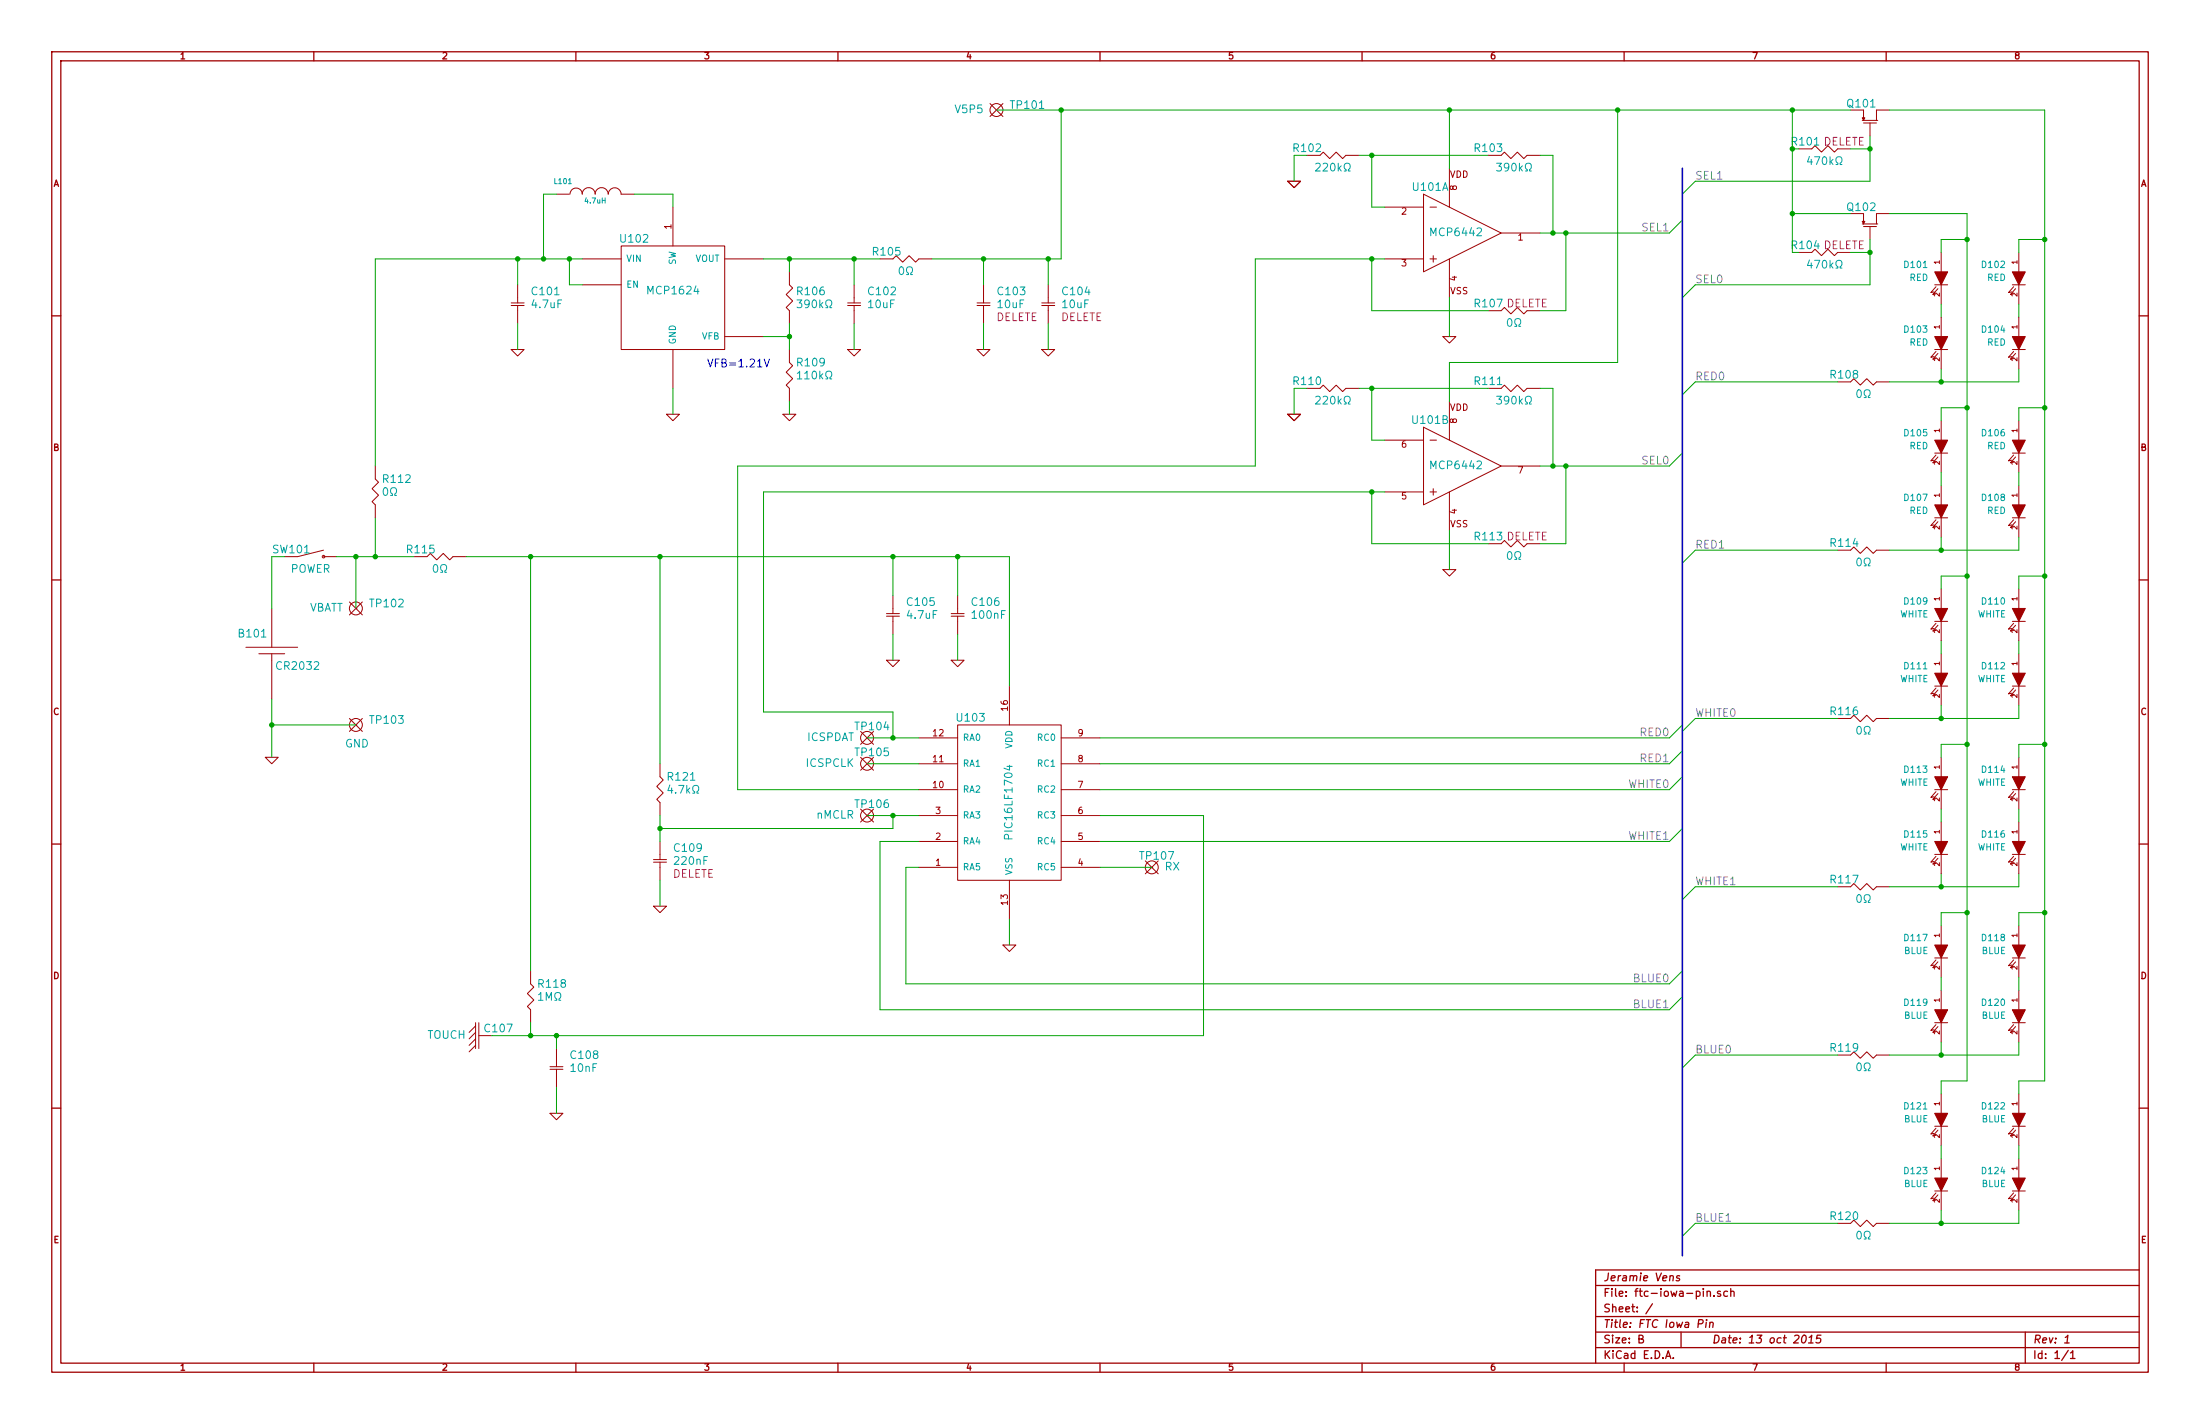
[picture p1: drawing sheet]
<svg xmlns="http://www.w3.org/2000/svg" width="432mm" height="279mm" viewBox="0 0 432 279" stroke-linecap="round" stroke-linejoin="round" font-family="sans-serif">
<g fill="none" stroke="#a00000" stroke-width=".25">
<path d="M10.2 10.2h411.4v259h-411.4zM11.9 11.9h408v255.6h-408zM61.6 10.2v1.7M113 10.2v1.7M164.5 10.2v1.7M215.9 10.2v1.7M267.3 10.2v1.7M318.8 10.2v1.7M370.2 10.2v1.7M10.2 62h1.7M419.9 62h1.7M10.2 113.8h1.7"/>
<path d="M419.9 113.8h1.7M10.2 165.6h1.7M419.9 165.6h1.7M10.2 217.4h1.7M419.9 217.4h1.7M313.2 252.2h106.7M313.2 258.3h106.7M324.3 255.8l-1.3 2M329.7 250.4l-.4-.1-.2 .3 .5 .3 .1 .2-.3 .2-.4-.1M333.3 259.7h.8l.2-.3-.1-.3-.2-.2h-.6l-.2 1.6M334.9 259.4l-.1 1.1M334.9 258.9v.2"/>
<path d="M335.1 253.5v-.1a.36 .36 0 0 1 .6 .2v.8M335.1 253.3v1.1M335.6 259.6l.3-.2 .3 .1v1M335.6 259.4l-.1 1.1M336.4 254.2v.2M337.7 253.4l-.4-.1-.2 .3 .1 .2 .5 .1v.4h-.6M339.1 253.4l-.5-.1-.3 .3 .1 .6 .2 .2 .5-.1M339.7 253.5l.1-.1a.36 .36 0 0 1 .6 .2v.8M339.7 252.8v1.6M419.9 249.2h-106.7v18.3M61.6 267.5v1.7M113 267.5v1.7"/>
<path d="M164.5 267.5v1.7M215.9 267.5v1.7M267.3 267.5v1.7M313.2 264.4h106.7M313.2 261.4h106.7M318.8 267.5v1.7M321.7 262.7l.7-.1 .1-.2-.1-.3-.7-.1v1.5h.6l.3-.3a.41 .41 0 0 0-.4-.5M326.9 266.5l.5-1.5 .5 1.5M327.1 266.1h.7M328.4 266.4v.1M329.9 261.4v3M353.9 262.1l.3-.1a.88 .88 0 0 1-.3 1.5 .97 .97 0 0 1 0-1.4z"/>
<path d="M355 263.5h.9M355.1 262.4l.5-.4-.2 1.5M357.4 262h-.7l-.2 .7 .2-.1h.6l.1 .3-.2 .5-.2 .1-.6-.1M370.2 267.5v1.7M397.5 261.4v6.1M405.2 263.5h.9M405.4 262.4l.5-.4-.2 1.5M405.9 264.9l-1.3 2M406.4 265.5l.4-.5v1.5M406.4 266.5h.9"/>
</g>
<g fill="none" stroke="#a00000" stroke-width=".2">
<path d="M109.2 38.1h2.6M111.9 38.1a1.19 1.19 0 0 1 1.2-1.2 1.19 1.19 0 0 1 1.2 1.2 1.27 1.27 0 0 1 1.2-1.3 1.27 1.27 0 0 1 1.3 1.3 1.27 1.27 0 0 1 1.3-1.3 1.27 1.27 0 0 1 1.3 1.3M119.4 38.1a1.24 1.24 0 0 1 1.3-1.2 1.24 1.24 0 0 1 1.2 1.2M121.9 38.1h2.6M194.3 20.3l2.5 2.6M195.6 21.6h.1M196.8 20.3l-2.5 2.6M252.7 35.6h2.6l-1.3 1.2zM259.1 30.5l.6-.7 1.3 1.3 1.3-1.3 1.2 1.3 .7-.6h2.5M279.4 38.1l15.2 7.6-15.2 7.6zM284.5 33v7.6M294.6 30.5l.7-.7 1.2 1.3 1.3-1.3 1.3 1.3 .6-.6h2.6"/>
<path d="M355.6 29.2l.6-.6 1.3 1.2 1.3-1.2 1.2 1.2 .7-.6M365.5 23.6h3.1M365.8 21.6v2l-.3-.5h.5l-.2 .5M365.8 24.1h2.5M367 24.1v2.6M370.8 21.6h-2.5v2M100.3 59.9h2.6M100.3 59.4h2.6M101.6 55.9v3.5M101.6 59.9v3.6M114.3 55.9h7.6M114.3 50.8h7.6"/>
<path d="M121.9 48.3h20.3v20.3h-20.3zM132.1 40.6v7.7M142.2 50.8h7.7M154.9 53.3v2.6l.7 .6-1.3 1.3 1.3 1.3-1.3 1.2 .6 .7v2.5M166.4 59.9h2.5M166.4 59.4h2.5M167.6 55.9v3.5M167.6 59.9v3.6M175.3 50.8l.6-.6 1.3 1.2 1.2-1.2 1.3 1.2 .6-.6h2.6M191.8 59.9h2.5M191.8 59.4h2.5M193 55.9v3.5"/>
<path d="M193 59.9v3.6M204.5 59.9h2.5M204.5 59.4h2.5M205.7 55.9v3.5M205.7 59.9v3.6M271.8 50.8h7.6M271.8 40.6h7.6M280.7 50.8h1.2M280.7 40.6h1.2M281.3 50.2v1.2M284.5 50.8v7.6M294.6 45.7h7.7"/>
<path d="M355.6 49.5l.6-.6 1.3 1.3 1.3-1.3 1.2 1.3 .7-.7M365.5 43.9h3.1M365.8 41.9v2l-.3-.5h.5l-.2 .5M365.8 44.5h2.5M367 44.5v2.5M370.8 41.9h-2.5v2M379.7 55.9h2.6M380 56.3l-1 1.1 .6-.1M380.4 56.6l-1.1 1.2 .7-.1M381 49.5v3.8M381 55.9v3.8M395 55.9h2.5"/>
<path d="M395.2 56.3l-1 1.1 .6-.1M395.6 56.6l-1 1.2 .6-.1M396.2 49.5v3.8M396.2 55.9v3.8M100.3 68.6h2.6l-1.3 1.3zM132.1 68.6v7.6M142.2 66h7.7M154.9 68.6v2.5l.7 .7-1.3 1.2 1.3 1.3-1.3 1.3 .6 .6v2.5M166.4 68.6h2.5l-1.3 1.3zM191.8 68.6h2.5l-1.3 1.3zM204.5 68.6h2.5l-1.3 1.3zM259.1 76.2l.6-.6 1.3 1.2 1.3-1.2 1.2 1.2 .7-.6h2.5"/>
<path d="M283.2 66h2.5l-1.2 1.3zM284.5 78.7v7.7M294.6 61l.7-.7 1.2 1.3 1.3-1.3 1.3 1.3 .6-.6M294.6 76.2l.7-.6 1.2 1.2 1.3-1.2 1.3 1.2 .6-.6h2.6M363.2 74.9l.7-.6 1.2 1.3 1.3-1.3 1.3 1.3 .6-.7h2.5M379.7 68.6h2.6M380 69l-1 1.1 .6-.1M380.4 69.3l-1.1 1.2 .7-.1M381 62.2v3.8M381 68.6v3.8M395 68.6h2.5M395.2 69l-1 1.1 .6-.1"/>
<path d="M395.6 69.3l-1 1.2 .6-.1M396.2 62.2v3.8M396.2 68.6v3.8M73.7 91.4v2.6l.6 .6-1.3 1.3 1.3 1.3-1.3 1.2 .7 .7v2.5M130.8 81.3h2.5l-1.2 1.3zM153.7 81.3h2.5l-1.3 1.3zM252.7 81.3h2.6l-1.3 1.3zM271.8 96.5h7.6M271.8 86.4h7.6M279.4 83.8l15.2 7.6-15.2 7.7zM280.7 96.5h1.2M280.7 86.4h1.2"/>
<path d="M281.3 95.9v1.3M284.5 96.5v7.6M294.6 91.4h7.7M379.7 88.9h2.6M380 89.3l-1 1.1 .6-.1M380.4 89.7l-1.1 1.1 .7-.1M381 82.6v3.8M381 88.9v3.8M381 95.3v3.8M395 88.9h2.5M395.2 89.3l-1 1.1 .6-.1M395.6 89.7l-1 1.1 .6-.1"/>
<path d="M396.2 82.6v3.8M396.2 88.9v3.8M396.2 95.3v3.8M53.3 119.4v7.6M63.5 108l-5.1 1.2M63.5 109.2h2.5M68.6 118.1l2.5 2.6M69.8 119.4h.1M71.1 118.1l-2.5 2.6M83.8 109.2l.7-.6 1.2 1.3 1.3-1.3 1.3 1.3 .6-.7h2.5M175.3 116.8v3.6M188 116.8v3.6"/>
<path d="M283.2 111.8h2.5l-1.2 1.2zM294.6 106.7l.7-.7 1.2 1.3 1.3-1.3 1.3 1.3 .6-.6M363.2 108l.7-.7 1.2 1.3 1.3-1.3 1.3 1.3 .6-.6h2.5M379.7 101.6h2.6M380 102l-1 1.1 .6-.1M380.4 102.4l-1.1 1.1 .7-.1M381 101.6v3.8M381 115.6v3.8M395 101.6h2.5M395.2 102l-1 1.1 .6-.1M395.6 102.4l-1 1.1 .6-.1M396.2 101.6v3.8"/>
<path d="M396.2 115.6v3.8M48.3 127h10.1M50.8 128.3h5.1M53.3 128.3v8.9M174 129.5h2.5l-1.2 1.3zM174 120.9h2.5M174 120.4h2.5M175.3 120.9v3.6M186.7 129.5h2.5l-1.2 1.3zM186.7 120.9h2.5M186.7 120.4h2.5M188 120.9v3.6"/>
<path d="M198.1 134.6v7.6M379.7 121.9h2.6M379.7 134.6h2.6M380 122.3l-1 1.1 .6-.1M380 135l-1 1.1 .6-.1M380.4 122.7l-1.1 1.1 .7-.1M380.4 135.4l-1.1 1.1 .7-.1M381 121.9v3.8M381 128.3v3.8M381 134.6v3.8M395 121.9h2.5M395 134.6h2.5"/>
<path d="M395.2 122.3l-1 1.1 .6-.1M395.2 135l-1 1.1 .6-.1M395.6 122.7l-1 1.1 .6-.1M395.6 135.4l-1 1.1 .6-.1M396.2 121.9v3.8M396.2 128.3v3.8M396.2 134.6v3.8M52.1 148.6h2.5l-1.3 1.3zM68.6 141l2.5 2.5M69.8 142.2h.1M71.1 141l-2.5 2.5M129.5 149.9v2.5l.7 .6-1.3 1.3 1.3 1.3-1.3 1.2 .6 .7v2.5"/>
<path d="M168.9 143.5l2.5 2.6M168.9 148.6l2.5 2.5M168.9 158.8l2.5 2.5M170.2 144.8h.1M170.2 149.9h.1M171.4 143.5l-2.5 2.6M171.4 148.6l-2.5 2.5M171.4 158.8l-2.5 2.5M180.3 154.9h7.7M180.3 149.9h7.7M180.3 144.8h7.7M188 142.2h20.3v30.5h-20.3z"/>
<path d="M208.3 154.9h7.6M208.3 149.9h7.6M208.3 144.8h7.6M363.2 141l.7-.7 1.2 1.3 1.3-1.3 1.3 1.3 .6-.6h2.5M379.7 154.9h2.6M380 155.3l-1 1.2 .6-.2M380.4 155.7l-1.1 1.1 .7-.1M381 148.6v3.8M381 154.9v3.9M395 154.9h2.5M395.2 155.3l-1 1.2 .6-.2M395.6 155.7l-1 1.1 .6-.1"/>
<path d="M396.2 148.6v3.8M396.2 154.9v3.9M128.3 177.8h2.5l-1.3 1.3zM128.3 169.2h2.5M128.3 168.7h2.5M129.5 165.1v3.6M129.5 169.2v3.5M170.2 160h.1M180.3 170.2h7.7M180.3 165.1h7.7M180.3 160h7.7M198.1 172.7v7.6"/>
<path d="M208.3 170.2h7.6M208.3 165.1h7.6M208.3 160h7.6M224.8 168.9l2.5 2.6M226.1 170.2h.1M227.3 168.9l-2.5 2.6M363.2 174l.7-.6 1.2 1.2 1.3-1.2 1.3 1.2 .6-.6h2.5M379.7 167.6h2.6M380 168l-1 1.2 .6-.2M380.4 168.4l-1.1 1.1 .7-.1M381 161.3v3.8M381 167.6v3.9"/>
<path d="M395 167.6h2.5M395.2 168l-1 1.2 .6-.2M395.6 168.4l-1 1.1 .6-.1M396.2 161.3v3.8M396.2 167.6v3.9M104.1 190.5v2.5l.7 .7-1.3 1.2 1.3 1.3-1.3 1.3 .6 .6v2.6M196.8 185.4h2.6l-1.3 1.3zM379.7 188h2.6M380 188.3l-1 1.2 .6-.1M380.4 188.7l-1.1 1.2 .7-.2M381 181.6v3.8M381 188v3.8"/>
<path d="M381 194.3v3.8M395 188h2.5M395.2 188.3l-1 1.2 .6-.1M395.6 188.7l-1 1.2 .6-.2M396.2 181.6v3.8M396.2 188v3.8M396.2 194.3v3.8M93.3 200.7v5M93.3 205.1l-1.2 1.3M93.3 203.8l-1.2 1.3M93.3 202.6l-1.2 1.2M93.3 201.3l-1.2 1.3"/>
<path d="M94 200.7v5M94 203.2h2.5M107.9 218.4h2.6l-1.3 1.3zM107.9 209.8h2.6M107.9 209.3h2.6M109.2 205.7v3.6M109.2 209.8v3.6M363.2 207l.7-.6 1.2 1.2 1.3-1.2 1.3 1.2 .6-.6h2.5M379.7 200.7h2.6M380 201l-1 1.2 .6-.1M380.4 201.4l-1.1 1.2 .7-.2M381 200.7v3.8"/>
<path d="M381 214.6v3.8M395 200.7h2.5M395.2 201l-1 1.2 .6-.1M395.6 201.4l-1 1.2 .6-.2M396.2 200.7v3.8M396.2 214.6v3.8M379.7 221h2.6M379.7 233.7h2.6M380 221.4l-1 1.1 .6-.1M380 234.1l-1 1.1 .6-.1M380.4 221.7l-1.1 1.2 .7-.1M380.4 234.4l-1.1 1.2 .7-.1"/>
<path d="M381 221v3.8M381 227.3v3.8M381 233.7v3.8M395 221h2.5M395 233.7h2.5M395.2 234.1l-1 1.1 .6-.1M395.2 221.4l-1 1.1 .6-.1M395.6 234.4l-1 1.2 .6-.1M395.6 221.7l-1 1.2 .6-.1M396.2 221v3.8M396.2 227.3v3.8M396.2 233.7v3.8"/>
<path d="M363.2 240l.7-.6 1.2 1.3 1.3-1.3 1.3 1.3 .6-.7h2.5"/>
<circle cx="195.6" cy="21.6" r="1.27"/>
<circle cx="63.5" cy="109.2" r=".25"/>
<circle cx="69.8" cy="119.4" r="1.27"/>
<circle cx="69.8" cy="142.2" r="1.27"/>
<circle cx="170.2" cy="149.9" r="1.27"/>
<circle cx="170.2" cy="144.8" r="1.27"/>
<circle cx="170.2" cy="160" r="1.27"/>
<circle cx="226.1" cy="170.2" r="1.27"/>
</g>
<g fill="#a00000" stroke="#a00000" stroke-width=".2">
<path d="M395 53.3h2.5l-1.3 2.6z"/>
<path d="M379.7 86.4h2.6l-1.3 2.5z"/>
<path d="M379.7 66h2.6l-1.3 2.6z"/>
<path d="M395 66h2.5l-1.3 2.6z"/>
<path d="M379.7 185.4h2.6l-1.3 2.6z"/>
<path d="M379.7 53.3h2.6l-1.3 2.6z"/>
<path d="M379.7 99.1h2.6l-1.3 2.5z"/>
<path d="M379.7 119.4h2.6l-1.3 2.5z"/>
<path d="M395 86.4h2.5l-1.3 2.5z"/>
<path d="M395 99.1h2.5l-1.3 2.5z"/>
<path d="M395 119.4h2.5l-1.3 2.5z"/>
<path d="M395 132.1h2.5l-1.3 2.5z"/>
<path d="M379.7 132.1h2.6l-1.3 2.5z"/>
<path d="M379.7 152.4h2.6l-1.3 2.5z"/>
<path d="M395 152.4h2.5l-1.3 2.5z"/>
<path d="M395 165.1h2.5l-1.3 2.5z"/>
<path d="M379.7 165.1h2.6l-1.3 2.5z"/>
<path d="M395 185.4h2.5l-1.3 2.6z"/>
<path d="M395 198.1h2.5l-1.3 2.6z"/>
<path d="M379.7 198.1h2.6l-1.3 2.6z"/>
<path d="M379.7 218.4h2.6l-1.3 2.6z"/>
<path d="M379.7 231.1h2.6l-1.3 2.6z"/>
<path d="M395 231.1h2.5l-1.3 2.6z"/>
<path d="M395 218.4h2.5l-1.3 2.6z"/>
</g>
<g fill="none" stroke="#00a0a0" stroke-width=".2">
<path d="M258.2 32.2l.6-.2 .3 .2v.3l-.9 1.1h.9M263.8 33.6h.4v-.3a.66 .66 0 0 1-.3-.9 .66 .66 0 0 1 .9-.3 .72 .72 0 0 1-.2 1.2v.3h.4M293.8 32h.9l-.5 .6 .4 .2v.6l-.2 .2-.6-.2M299.4 33.6h.4v-.3a.66 .66 0 0 1-.4-.9 .66 .66 0 0 1 1-.3 .72 .72 0 0 1-.2 1.2v.3h.4M355.1 30.7l-.3 1.1h.9M360.3 32.3h.4v-.3a.66 .66 0 0 1-.3-.9 .66 .66 0 0 1 .9-.3 .72 .72 0 0 1-.1 1.2v.3h.3M156.4 58.9h1l-.5 .5 .4 .2v.6l-.2 .2-.7-.2M176.6 52.5l.3-.2a.81 .81 0 0 1 .5 .8 .81 .81 0 0 1-.5 .8l-.3-.2-.1-.4zM177.9 53.9h.4v-.3a.66 .66 0 0 1-.3-.9 .66 .66 0 0 1 .9-.3 .72 .72 0 0 1-.2 1.2v.3h.4M355.1 51l-.3 1.1h.9M360.3 52.6h.4v-.3a.66 .66 0 0 1-.3-.9 .66 .66 0 0 1 .9-.2 .72 .72 0 0 1-.1 1.1v.3h.3M156.5 73.3l.4-.5v1.5"/>
<path d="M156.5 74.3h.9M162.1 60.4h.4v-.3a.66 .66 0 0 1-.4-.9 .66 .66 0 0 1 .9-.3 .72 .72 0 0 1-.1 1.2v.3h.3M162.1 74.3h.4v-.2a.66 .66 0 0 1-.4-.9 .66 .66 0 0 1 .9-.3 .72 .72 0 0 1-.1 1.2v.2h.3M258.2 77.9l.6-.2 .3 .2v.3l-.9 1.1h.9M263.8 79.3h.4v-.3a.66 .66 0 0 1-.3-.9 .66 .66 0 0 1 .9-.3 .72 .72 0 0 1-.2 1.2v.3h.4M293.8 77.7h.9l-.5 .6 .4 .2v.6l-.2 .2-.6-.2M296 62.7l.2-.2a.81 .81 0 0 1 .6 .8 .81 .81 0 0 1-.6 .7l-.2-.1-.1-.5zM297.3 64h.4v-.2a.66 .66 0 0 1-.4-.9 .66 .66 0 0 1 1-.3 .72 .72 0 0 1-.2 1.2v.2h.4M299.4 79.3h.4v-.3a.66 .66 0 0 1-.4-.9 .66 .66 0 0 1 1-.3 .72 .72 0 0 1-.2 1.2v.3h.4M364.7 76.6l.1-.1a.81 .81 0 0 1 .5 .7 .81 .81 0 0 1-.5 .8 .98 .98 0 0 1-.1-1.4zM365.9 78h.4v-.3a.66 .66 0 0 1-.4-.9 .66 .66 0 0 1 1-.2 .72 .72 0 0 1-.2 1.1v.3h.4M75.4 95.8l.2-.1a.81 .81 0 0 1 .5 .7 .81 .81 0 0 1-.5 .8l-.2-.1-.2-.5z"/>
<path d="M76.7 97.2h.3v-.3a.66 .66 0 0 1-.3-.9 .66 .66 0 0 1 .9-.2 .72 .72 0 0 1-.1 1.1v.3h.3M85.2 110.9l.2-.1a.81 .81 0 0 1 .5 .7 .81 .81 0 0 1-.5 .8l-.2-.1-.2-.5zM86.5 112.3h.4v-.3a.66 .66 0 0 1-.4-.9 .66 .66 0 0 1 1-.3 .72 .72 0 0 1-.2 1.2v.3h.4M296.1 108.3l.1-.1a.81 .81 0 0 1 .6 .8 .81 .81 0 0 1-.6 .8 .98 .98 0 0 1-.1-1.5zM297.3 109.8h.4v-.3a.66 .66 0 0 1-.4-.9 .66 .66 0 0 1 1-.3 .72 .72 0 0 1-.2 1.2v.3h.4M364.6 109.7l.2-.2a.81 .81 0 0 1 .5 .8 .81 .81 0 0 1-.5 .7l-.2-.1-.2-.5zM365.9 111h.4v-.3a.66 .66 0 0 1-.4-.9 .66 .66 0 0 1 1-.2 .72 .72 0 0 1-.2 1.1v.3h.4M131.5 154l-.4 1.1h1M136 155.6h.3v-.3a.66 .66 0 0 1-.3-.9 .66 .66 0 0 1 .9-.2 .72 .72 0 0 1-.1 1.1v.3h.3M198.1 150.1v1l-1-.4M364.7 142.6l.1-.1a.81 .81 0 0 1 .5 .8 .81 .81 0 0 1-.5 .7 .98 .98 0 0 1-.1-1.4zM365.9 144h.4v-.2a.66 .66 0 0 1-.4-.9 .66 .66 0 0 1 1-.3 .72 .72 0 0 1-.2 1.2v.2h.4"/>
<path d="M364.6 175.7l.2-.2a.81 .81 0 0 1 .5 .8 .81 .81 0 0 1-.5 .8l-.2-.2-.2-.4zM365.9 177.1h.4v-.3a.66 .66 0 0 1-.4-.9 .66 .66 0 0 1 1-.3 .72 .72 0 0 1-.2 1.2v.3h.4M105.7 195.2l.4-.5v1.6M105.7 196.3h.9M107.2 196.3v-1.6l.5 1.1 .5-1.1v1.6M108.9 196.3h.4v-.3a.66 .66 0 0 1-.4-.9 .66 .66 0 0 1 1-.3 .72 .72 0 0 1-.2 1.2v.3h.4M364.6 208.7l.2-.1a.81 .81 0 0 1 .5 .7 .81 .81 0 0 1-.5 .8l-.2-.1-.2-.5zM365.9 210.1h.4v-.3a.66 .66 0 0 1-.4-.9 .66 .66 0 0 1 1-.3 .72 .72 0 0 1-.2 1.2v.3h.4M364.6 241.7l.2-.1a.81 .81 0 0 1 .5 .7 .81 .81 0 0 1-.5 .8l-.2-.1-.2-.5zM365.9 243.1h.4v-.3a.66 .66 0 0 1-.4-.9 .66 .66 0 0 1 1-.2 .72 .72 0 0 1-.2 1.1v.3h.4"/>
</g>
<g fill="none" stroke="#00a000" stroke-width=".2">
<path d="M109.2 38.1h-2.5v12.7M124.5 38.1h7.6v2.5M195.6 21.6h167.6M208.3 21.6v29.2h-25.4M254 30.5v5.1M266.7 30.5h25.4M269.2 30.5v10.1h2.6M284.5 21.6v11.4M302.3 30.5h2.5v15.2M317.5 21.6v49.5h-33v7.6M351.8 21.6v27.9M363.2 29.2h3.8"/>
<path d="M367 26.7v8.9h-34.3l-2.5 2.5M370.8 21.6h30.5v190.5h-5.1v2.5M101.6 50.8v5.1M111.8 50.8v5.1h2.5M114.3 50.8h-40.6v40.6M149.9 50.8h22.8M154.9 50.8v2.5M167.6 50.8v5.1M193 50.8v5.1M205.7 50.8v5.1M269.2 50.8v10.2h22.9M271.8 50.8h-25.4v40.6h-101.6v63.5h35.5"/>
<path d="M284.5 58.4v7.6M307.3 45.7v15.3h-5M330.2 43.2l-2.5 2.5h-25.4M351.8 41.9h11.4M363.2 49.5h3.8M367 47v8.9h-34.3l-2.5 2.5M370.8 41.9h15.3v170.2h-5.1v2.5M381 59.7v2.5M386.1 47h-5.1v2.5M396.2 59.7v2.5M401.3 47h-5.1v2.5M101.6 63.5v5.1"/>
<path d="M132.1 76.2v5.1M149.9 66h5M154.9 63.5v5.1M154.9 78.7v2.6M167.6 63.5v5.1M193 63.5v5.1M205.7 63.5v5.1M254 76.2v5.1M266.7 76.2h25.4M269.2 76.2v10.2h2.6M302.3 76.2h2.5v15.2M360.7 74.9h-28l-2.5 2.6"/>
<path d="M381 72.4v2.5M396.2 72.4v2.5h-25.4M269.2 96.5v10.2h22.9M271.8 96.5h-121.9v43.2h25.4v5.1M307.3 91.4v15.3h-5M330.2 88.9l-2.5 2.5h-25.4M381 92.7v2.6M386.1 80h-5.1v2.6M396.2 92.7v2.6M401.3 80h-5.1v2.6M53.3 109.2v10.2M66 109.2h15.3"/>
<path d="M69.8 109.2v10.2M73.7 101.6v7.6M91.4 109.2h106.7v25.4M104.1 109.2v81.3M129.5 109.2v40.7M175.3 109.2v7.6M188 109.2v7.6M284.5 104.1v7.7M360.7 108h-28l-2.5 2.5M381 105.4v2.6M386.1 113h-5.1v2.6M396.2 105.4v2.6h-25.4"/>
<path d="M401.3 113h-5.1v2.6M53.3 137.2v11.4M175.3 124.5v5M188 124.5v5M381 125.7v2.6M381 138.4v2.6M396.2 125.7v2.6M396.2 138.4v2.6h-25.4M53.3 142.2h16.5M170.2 144.8h10.1M170.2 149.9h10.1M330.2 142.2l-2.5 2.6h-111.8"/>
<path d="M330.2 147.3l-2.5 2.6h-111.8M330.2 152.4l-2.5 2.5h-111.8M360.7 141h-28l-2.5 2.5M381 158.8v2.5M386.1 146.1h-5.1v2.5M396.2 158.8v2.5M401.3 146.1h-5.1v2.5M129.5 160v5.1M129.5 172.7v5.1M170.2 160h10.1M175.3 160v2.6h-45.8M180.3 170.2h-2.5v22.8h149.9l2.5-2.5"/>
<path d="M180.3 165.1h-7.6v33h155l2.5-2.5M215.9 160h20.3v43.2h-139.7M215.9 170.2h10.2M330.2 162.6l-2.5 2.5h-111.8M360.7 174h-28l-2.5 2.5M381 171.5v2.5M386.1 179.1h-5.1v2.5M396.2 171.5v2.5h-25.4M401.3 179.1h-5.1v2.5M198.1 180.3v5.1M381 191.8v2.5M396.2 191.8v2.5"/>
<path d="M104.1 200.7v2.5M109.2 203.2v2.5M109.2 213.4v5M360.7 207h-28l-2.5 2.6M381 204.5v2.5M396.2 204.5v2.5h-25.4M381 224.8v2.5M381 237.5v2.5M396.2 224.8v2.5M396.2 237.5v2.5h-25.4M360.7 240h-28l-2.5 2.6"/>
</g>
<path d="M138.9 70.5l.5 1.5 .5-1.5" fill="none" stroke="#00f" stroke-width=".2"/>
<g fill="#00a000" stroke="#00a000" stroke-width=".25">
<circle cx="381" cy="74.9" r=".41"/>
<circle cx="381" cy="108" r=".41"/>
<circle cx="381" cy="141" r=".41"/>
<circle cx="381" cy="174" r=".41"/>
<circle cx="381" cy="240" r=".41"/>
<circle cx="381" cy="207" r=".41"/>
<circle cx="386.1" cy="179.1" r=".41"/>
<circle cx="386.1" cy="146.1" r=".41"/>
<circle cx="386.1" cy="113" r=".41"/>
<circle cx="386.1" cy="80" r=".41"/>
<circle cx="401.3" cy="179.1" r=".41"/>
<circle cx="401.3" cy="146.1" r=".41"/>
<circle cx="401.3" cy="113" r=".41"/>
<circle cx="401.3" cy="80" r=".41"/>
<circle cx="351.8" cy="29.2" r=".41"/>
<circle cx="401.3" cy="47" r=".41"/>
<circle cx="386.1" cy="47" r=".41"/>
<circle cx="351.8" cy="21.6" r=".41"/>
<circle cx="367" cy="29.2" r=".41"/>
<circle cx="367" cy="49.5" r=".41"/>
<circle cx="351.8" cy="41.9" r=".41"/>
<circle cx="269.2" cy="30.5" r=".41"/>
<circle cx="269.2" cy="50.8" r=".41"/>
<circle cx="304.8" cy="45.7" r=".41"/>
<circle cx="269.2" cy="76.2" r=".41"/>
<circle cx="269.2" cy="96.5" r=".41"/>
<circle cx="304.8" cy="91.4" r=".41"/>
<circle cx="317.5" cy="21.6" r=".41"/>
<circle cx="106.7" cy="50.8" r=".41"/>
<circle cx="111.8" cy="50.8" r=".41"/>
<circle cx="154.9" cy="66" r=".41"/>
<circle cx="101.6" cy="50.8" r=".41"/>
<circle cx="154.9" cy="50.8" r=".41"/>
<circle cx="284.5" cy="21.6" r=".41"/>
<circle cx="73.7" cy="109.2" r=".41"/>
<circle cx="69.8" cy="109.2" r=".41"/>
<circle cx="175.3" cy="109.2" r=".41"/>
<circle cx="188" cy="109.2" r=".41"/>
<circle cx="167.6" cy="50.8" r=".41"/>
<circle cx="193" cy="50.8" r=".41"/>
<circle cx="205.7" cy="50.8" r=".41"/>
<circle cx="53.3" cy="142.2" r=".41"/>
<circle cx="175.3" cy="144.8" r=".41"/>
<circle cx="109.2" cy="203.2" r=".41"/>
<circle cx="104.1" cy="109.2" r=".41"/>
<circle cx="104.1" cy="203.2" r=".41"/>
<circle cx="208.3" cy="21.6" r=".41"/>
<circle cx="129.5" cy="162.6" r=".41"/>
<circle cx="175.3" cy="160" r=".41"/>
<circle cx="129.5" cy="109.2" r=".41"/>
<circle cx="307.3" cy="91.4" r=".41"/>
<circle cx="307.3" cy="45.7" r=".41"/>
</g>
<path d="M330.2 33v213.4" fill="none" stroke="#0000c0" stroke-width=".3"/>
<g font-size="2.1" fill="#00a0a0">
<text x="187.6" y="22.3">V5P5</text>
<text x="198.5" y="21.4">TP101</text>
<text x="362.7" y="21.2">Q101</text>
<text x="289.6" y="29.9">R103</text>
<text x="259.3" y="33.7">220k</text>
<text x="294.8" y="33.7">390k</text>
<text x="355.8" y="32.4">470k</text>
<text x="277.4" y="37.5">U101A</text>
<text x="362.7" y="41.5">Q102</text>
<text x="121.9" y="47.7">U102</text>
<text x="281" y="46.4">MCP6442</text>
<text x="171.4" y="50.2">R105</text>
<text x="355.8" y="52.8">470k</text>
<text x="104.5" y="58">C101</text>
<text x="127.4" y="57.8">MCP1624</text>
<text x="156.6" y="58">R106</text>
<text x="170.6" y="58">C102</text>
<text x="196" y="58">C103</text>
<text x="208.7" y="58">C104</text>
<text x="104.5" y="60.5">4.7uF</text>
<text x="157.5" y="60.5">390k</text>
<text x="170.5" y="60.5">10uF</text>
<text x="195.9" y="60.5">10uF</text>
<text x="208.6" y="60.5">10uF</text>
<text x="156.6" y="72">R109</text>
<text x="157.5" y="74.5">110k</text>
<text x="289.6" y="75.6">R111</text>
<text x="359.4" y="74.3">R108</text>
<text x="259.3" y="79.4">220k</text>
<text x="277.4" y="83.2">U101B</text>
<text x="294.8" y="79.4">390k</text>
<text x="75.3" y="94.8">R112</text>
<text x="281" y="92.1">MCP6442</text>
<text x="359.4" y="107.4">R114</text>
<text x="56.9" y="112.4">POWER</text>
<text x="80" y="108.6">R115</text>
<text x="72.8" y="119.2">TP102</text>
<text x="178.2" y="118.9">C105</text>
<text x="190.9" y="118.9">C106</text>
<text x="47" y="125.1">B101</text>
<text x="60.6" y="120.1">VBATT</text>
<text x="178.2" y="121.5">4.7uF</text>
<text x="190.9" y="121.5">100nF</text>
<text x="54.5" y="131.5">CR2032</text>
<text x="72.8" y="142.1">TP103</text>
<text x="168" y="143.4">TP104</text>
<text x="188" y="141.7">U103</text>
<text x="359.4" y="140.4">R116</text>
<text x="67.7" y="146.7">GND</text>
<text x="158.4" y="145.5">ICSPDAT</text>
<text x="168" y="148.4">TP105</text>
<text x="131.2" y="153.2">R121</text>
<text x="132.1" y="155.8">4.7k</text>
<text x="158.2" y="150.5">ICSPCLK</text>
<text x="160.2" y="160.7">nMCLR</text>
<text x="168" y="158.6">TP106</text>
<text x="132.5" y="167.2">C109</text>
<text x="198.8" y="164.1" transform="rotate(-90 198.8 164.1)">PIC16LF1704</text>
<text x="132.5" y="169.7">220nF</text>
<text x="223.9" y="168.8">TP107</text>
<text x="228.6" y="170.9">RX</text>
<text x="359.4" y="173.4">R117</text>
<text x="105.8" y="193.9">R118</text>
<text x="83.9" y="203.9">TOUCH</text>
<text x="95.2" y="202.6">C107</text>
<text x="112.1" y="207.8">C108</text>
<text x="359.4" y="206.4">R119</text>
<text x="112.1" y="210.4">10nF</text>
<text x="359.4" y="239.4">R120</text>
</g>
<g font-size="2.1" fill="#00a000">
<text x="254" y="29.9">R102</text>
<text x="351.8" y="28.6">R101 DELETE</text>
<text x="351.8" y="48.9">R104 DELETE</text>
<text x="254" y="75.6">R110</text>
<text x="53.7" y="108.6">SW101</text>
</g>
<g font-size="2.1" fill="#808080">
<text x="332.7" y="35.3">SEL1</text>
<text x="322.4" y="45.5">SEL1</text>
<text x="332.7" y="55.6">SEL0</text>
<text x="332.7" y="74.7">RED0</text>
<text x="322.4" y="91.2">SEL0</text>
<text x="332.7" y="107.7">RED1</text>
<text x="332.7" y="140.7">WHITE0</text>
<text x="322" y="144.5">RED0</text>
<text x="322" y="149.6">RED1</text>
<text x="319.6" y="154.7">WHITE0</text>
<text x="319.6" y="164.8">WHITE1</text>
<text x="332.7" y="173.7">WHITE1</text>
<text x="320.7" y="192.8">BLUE0</text>
<text x="320.7" y="197.9">BLUE1</text>
<text x="332.7" y="206.8">BLUE0</text>
<text x="332.7" y="239.8">BLUE1</text>
</g>
<g font-size="2.1" fill="#a000a0">
<text x="195.4" y="63.1">DELETE</text>
<text x="208.1" y="63.1">DELETE</text>
<text x="289.6" y="60.4">R107 DELETE</text>
<text x="289.6" y="106.1">R113 DELETE</text>
<text x="131.9" y="172.3">DELETE</text>
</g>
<text font-size="2.1" fill="#00f" x="140.1" y="72.1">VFB=1.21V</text>
<g font-size="2.1" fill="#a00000">
<text x="314.7" y="251.5">Jeramie Vens</text>
<text x="314.7" y="254.5">File: ftc-iowa-pin.sch</text>
<text x="314.7" y="257.6">Sheet: /</text>
<text x="314.7" y="263.7">Size: B</text>
<text x="314.7" y="260.6">Title: FTC Iowa Pin</text>
<text x="336" y="263.7">Date: 13 oct 2015</text>
<text x="399" y="263.7">Rev: 1</text>
<text x="314.7" y="266.7">KiCad E.D.A.</text>
<text x="399" y="266.7">Id: 1/1</text>
</g>
<g font-size="1.8" fill="#a00000">
<text x="35.4" y="11.7">1</text>
<text x="86.8" y="11.7">2</text>
<text x="138.3" y="11.7">3</text>
<text x="189.7" y="11.7">4</text>
<text x="241.1" y="11.7">5</text>
<text x="292.6" y="11.7">6</text>
<text x="344" y="11.7">7</text>
<text x="395.5" y="11.7">8</text>
<text x="284.5" y="34.9">VDD</text>
<text x="10.4" y="36.7">A</text>
<text x="286" y="37.3" transform="rotate(-90 286 37.3)">8</text>
<text x="420.1" y="36.7">A</text>
<text x="131.8" y="44.9" transform="rotate(-90 131.8 44.9)">1</text>
<text x="275.1" y="42.2">2</text>
<text x="298" y="47.2">1</text>
<text x="275.1" y="52.3">3</text>
<text x="284.6" y="57.8">VSS</text>
<text x="286" y="55.1" transform="rotate(-90 286 55.1)">4</text>
<text x="284.5" y="80.6">VDD</text>
<text x="286" y="83" transform="rotate(-90 286 83)">8</text>
<text x="10.4" y="88.5">B</text>
<text x="275.1" y="87.9">6</text>
<text x="420.1" y="88.5">B</text>
<text x="298" y="93">7</text>
<text x="275.1" y="98">5</text>
<text x="286" y="100.8" transform="rotate(-90 286 100.8)">4</text>
<text x="284.6" y="103.5">VSS</text>
<text x="10.4" y="140.3">C</text>
<text x="197.9" y="139.4" transform="rotate(-90 197.9 139.4)">16</text>
<text x="420.1" y="140.3">C</text>
<text x="183.2" y="149.6">11</text>
<text x="183.2" y="144.5">12</text>
<text x="211.6" y="149.6">8</text>
<text x="211.6" y="144.5">9</text>
<text x="183.2" y="154.7">10</text>
<text x="211.6" y="154.7">7</text>
<text x="183.7" y="159.8">3</text>
<text x="211.6" y="159.8">6</text>
<text x="183.7" y="164.8">2</text>
<text x="211.6" y="164.8">5</text>
<text x="183.7" y="169.9">1</text>
<text x="211.6" y="169.9">4</text>
<text x="197.9" y="177.5" transform="rotate(-90 197.9 177.5)">13</text>
<text x="10.4" y="192.2">D</text>
<text x="420.1" y="192.2">D</text>
<text x="10.5" y="244">E</text>
<text x="420.2" y="244">E</text>
<text x="35.4" y="269">1</text>
<text x="86.8" y="269">2</text>
<text x="138.3" y="269">3</text>
<text x="189.7" y="269">4</text>
<text x="241.1" y="269">5</text>
<text x="292.6" y="269">6</text>
<text x="344" y="269">7</text>
<text x="395.5" y="269">8</text>
</g>
<g font-size="1.8" fill="#00a0a0">
<text x="122.9" y="51.4">VIN</text>
<text x="132.7" y="52.1" transform="rotate(-90 132.7 52.1)">SW</text>
<text x="136.3" y="51.4">VOUT</text>
<text x="373.9" y="52.6">D101</text>
<text x="389.1" y="52.6">D102</text>
<text x="122.9" y="56.5">EN</text>
<text x="374.8" y="55.2">RED</text>
<text x="390" y="55.2">RED</text>
<text x="373.9" y="65.3">D103</text>
<text x="389.1" y="65.3">D104</text>
<text x="132.7" y="67.6" transform="rotate(-90 132.7 67.6)">GND</text>
<text x="137.7" y="66.7">VFB</text>
<text x="374.8" y="67.9">RED</text>
<text x="390" y="67.9">RED</text>
<text x="373.9" y="85.6">D105</text>
<text x="374.8" y="88.2">RED</text>
<text x="389.1" y="85.6">D106</text>
<text x="390" y="88.2">RED</text>
<text x="373.9" y="98.3">D107</text>
<text x="374.8" y="100.9">RED</text>
<text x="389.1" y="98.3">D108</text>
<text x="390" y="100.9">RED</text>
<text x="373.9" y="118.7">D109</text>
<text x="389.1" y="118.7">D110</text>
<text x="372.9" y="121.2">WHITE</text>
<text x="388.1" y="121.2">WHITE</text>
<text x="373.9" y="131.4">D111</text>
<text x="389.1" y="131.4">D112</text>
<text x="372.9" y="133.9">WHITE</text>
<text x="388.1" y="133.9">WHITE</text>
<text x="189" y="145.4">RA0</text>
<text x="198.8" y="147" transform="rotate(-90 198.8 147)">VDD</text>
<text x="203.7" y="145.4">RC0</text>
<text x="189" y="155.6">RA2</text>
<text x="189" y="150.5">RA1</text>
<text x="203.7" y="155.6">RC2</text>
<text x="203.7" y="150.5">RC1</text>
<text x="372.9" y="154.2">WHITE</text>
<text x="373.9" y="151.7">D113</text>
<text x="388.1" y="154.2">WHITE</text>
<text x="389.1" y="151.7">D114</text>
<text x="189" y="160.7">RA3</text>
<text x="203.7" y="160.7">RC3</text>
<text x="189" y="165.7">RA4</text>
<text x="203.7" y="165.7">RC4</text>
<text x="372.9" y="166.9">WHITE</text>
<text x="373.9" y="164.4">D115</text>
<text x="388.1" y="166.9">WHITE</text>
<text x="389.1" y="164.4">D116</text>
<text x="189" y="170.8">RA5</text>
<text x="198.8" y="171.7" transform="rotate(-90 198.8 171.7)">VSS</text>
<text x="203.7" y="170.8">RC5</text>
<text x="373.9" y="184.7">D117</text>
<text x="389.1" y="184.7">D118</text>
<text x="373.7" y="187.2">BLUE</text>
<text x="388.9" y="187.2">BLUE</text>
<text x="373.9" y="197.4">D119</text>
<text x="389.1" y="197.4">D120</text>
<text x="373.7" y="199.9">BLUE</text>
<text x="388.9" y="199.9">BLUE</text>
<text x="373.7" y="220.3">BLUE</text>
<text x="373.9" y="217.7">D121</text>
<text x="388.9" y="220.3">BLUE</text>
<text x="389.1" y="217.7">D122</text>
<text x="373.7" y="233">BLUE</text>
<text x="373.9" y="230.4">D123</text>
<text x="388.9" y="233">BLUE</text>
<text x="389.1" y="230.4">D124</text>
</g>
<g font-size="1.4" fill="#00a0a0">
<text x="108.9" y="36.1">L101</text>
<text x="114.9" y="40">4.7uH</text>
</g>
<g font-size="1.4" fill="#a00000">
<text x="380.7" y="51.8" transform="rotate(-90 380.7 51.8)">1</text>
<text x="396" y="51.8" transform="rotate(-90 396 51.8)">1</text>
<text x="380.7" y="58.2" transform="rotate(-90 380.7 58.2)">2</text>
<text x="396" y="58.2" transform="rotate(-90 396 58.2)">2</text>
<text x="380.7" y="64.5" transform="rotate(-90 380.7 64.5)">1</text>
<text x="396" y="64.5" transform="rotate(-90 396 64.5)">1</text>
<text x="380.7" y="70.9" transform="rotate(-90 380.7 70.9)">2</text>
<text x="396" y="70.9" transform="rotate(-90 396 70.9)">2</text>
<text x="380.7" y="84.8" transform="rotate(-90 380.7 84.8)">1</text>
<text x="396" y="84.8" transform="rotate(-90 396 84.8)">1</text>
<text x="380.7" y="91.2" transform="rotate(-90 380.7 91.2)">2</text>
<text x="396" y="91.2" transform="rotate(-90 396 91.2)">2</text>
<text x="380.7" y="97.5" transform="rotate(-90 380.7 97.5)">1</text>
<text x="396" y="97.5" transform="rotate(-90 396 97.5)">1</text>
<text x="380.7" y="103.9" transform="rotate(-90 380.7 103.9)">2</text>
<text x="396" y="103.9" transform="rotate(-90 396 103.9)">2</text>
<text x="380.7" y="117.9" transform="rotate(-90 380.7 117.9)">1</text>
<text x="396" y="117.9" transform="rotate(-90 396 117.9)">1</text>
<text x="380.7" y="124.2" transform="rotate(-90 380.7 124.2)">2</text>
<text x="396" y="124.2" transform="rotate(-90 396 124.2)">2</text>
<text x="380.7" y="130.6" transform="rotate(-90 380.7 130.6)">1</text>
<text x="396" y="130.6" transform="rotate(-90 396 130.6)">1</text>
<text x="380.7" y="136.9" transform="rotate(-90 380.7 136.9)">2</text>
<text x="396" y="136.9" transform="rotate(-90 396 136.9)">2</text>
<text x="380.7" y="150.9" transform="rotate(-90 380.7 150.9)">1</text>
<text x="396" y="150.9" transform="rotate(-90 396 150.9)">1</text>
<text x="380.7" y="157.2" transform="rotate(-90 380.7 157.2)">2</text>
<text x="396" y="157.2" transform="rotate(-90 396 157.2)">2</text>
<text x="380.7" y="163.6" transform="rotate(-90 380.7 163.6)">1</text>
<text x="396" y="163.6" transform="rotate(-90 396 163.6)">1</text>
<text x="380.7" y="169.9" transform="rotate(-90 380.7 169.9)">2</text>
<text x="396" y="169.9" transform="rotate(-90 396 169.9)">2</text>
<text x="380.7" y="183.9" transform="rotate(-90 380.7 183.9)">1</text>
<text x="396" y="183.9" transform="rotate(-90 396 183.9)">1</text>
<text x="380.7" y="190.2" transform="rotate(-90 380.7 190.2)">2</text>
<text x="396" y="190.2" transform="rotate(-90 396 190.2)">2</text>
<text x="380.7" y="196.6" transform="rotate(-90 380.7 196.6)">1</text>
<text x="396" y="196.6" transform="rotate(-90 396 196.6)">1</text>
<text x="380.7" y="202.9" transform="rotate(-90 380.7 202.9)">2</text>
<text x="396" y="202.9" transform="rotate(-90 396 202.9)">2</text>
<text x="380.7" y="216.9" transform="rotate(-90 380.7 216.9)">1</text>
<text x="396" y="216.9" transform="rotate(-90 396 216.9)">1</text>
<text x="380.7" y="223.3" transform="rotate(-90 380.7 223.3)">2</text>
<text x="396" y="223.3" transform="rotate(-90 396 223.3)">2</text>
<text x="380.7" y="229.6" transform="rotate(-90 380.7 229.6)">1</text>
<text x="396" y="229.6" transform="rotate(-90 396 229.6)">1</text>
<text x="380.7" y="236" transform="rotate(-90 380.7 236)">2</text>
<text x="396" y="236" transform="rotate(-90 396 236)">2</text>
</g>
</svg>
